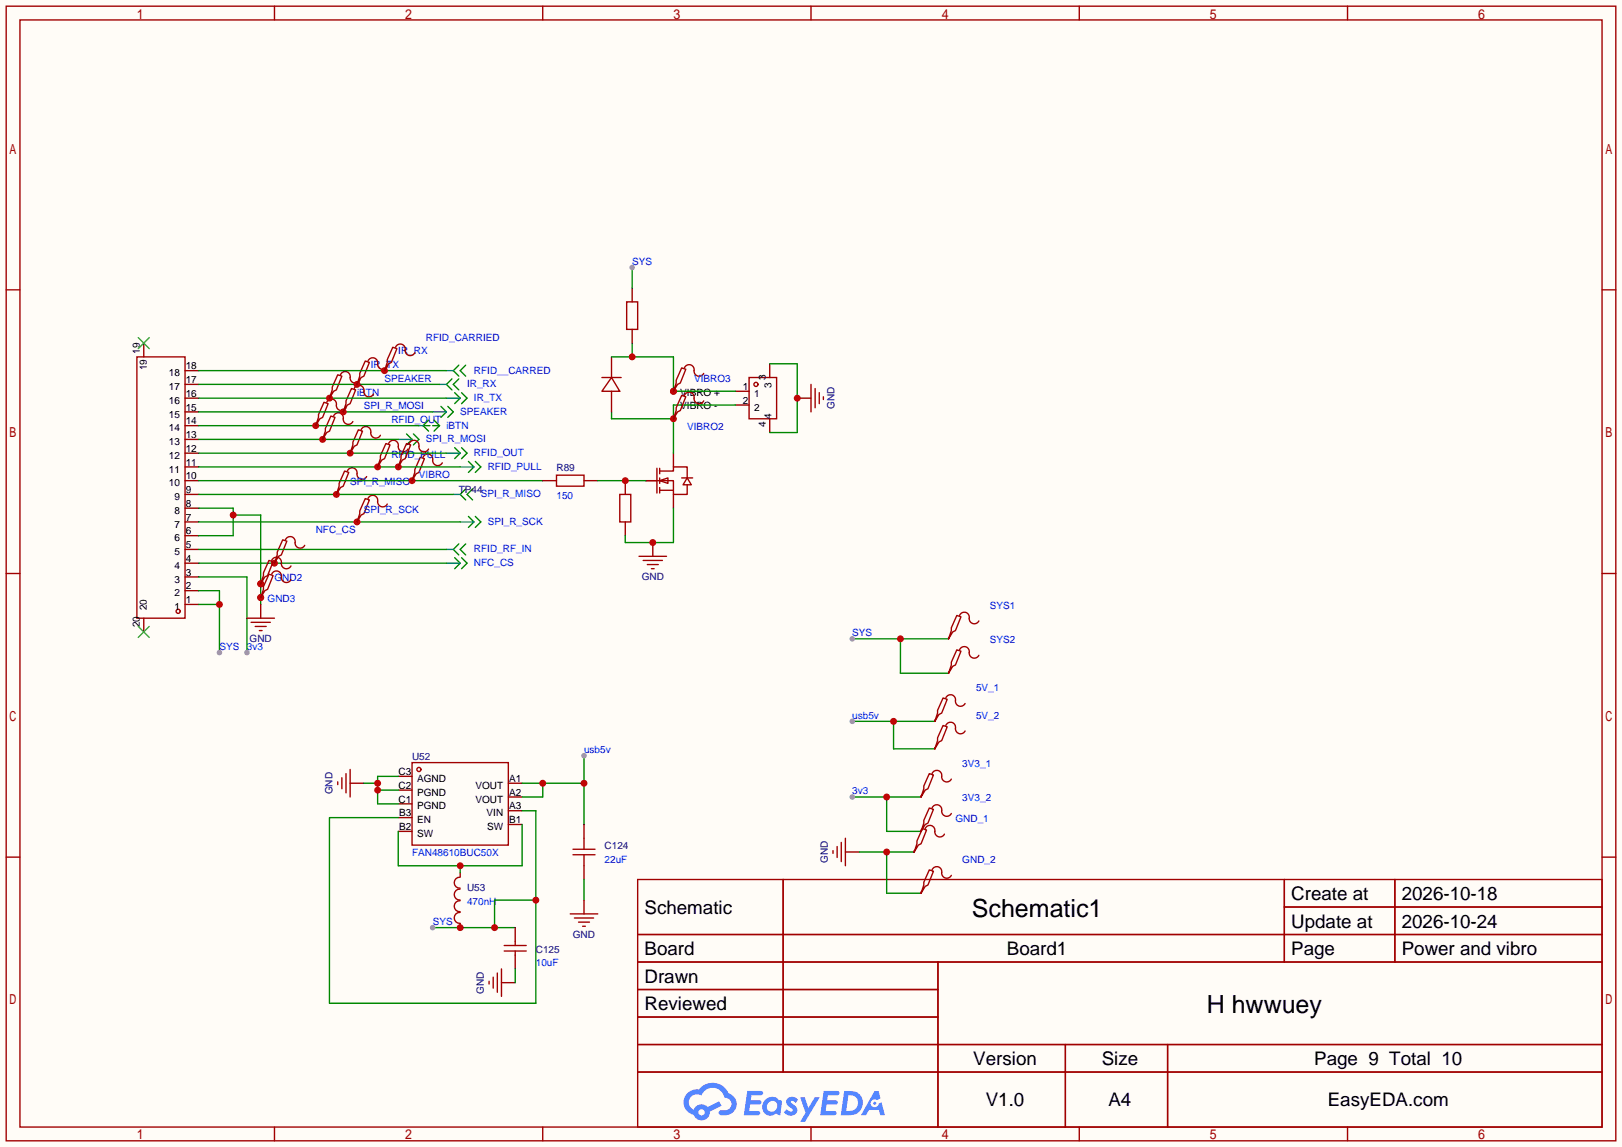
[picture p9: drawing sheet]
<svg xmlns="http://www.w3.org/2000/svg" width="299mm" height="212mm" viewBox="0 0 299 212" stroke-linecap="round" stroke-linejoin="round" font-family="sans-serif">
<path d="M0 0h299.5v211.8h-299.5z" fill="#fffcf7"/>
<g fill="none" stroke="#a10000" stroke-width=".25">
<path d="M1.1 1.1h297.2v209.6h-297.2zM3.7 3.7h292.1v204.5h-292.1zM50.7 1.1v2.6M100.2 1.1v2.6M149.7 1.1v2.6M199.3 1.1v2.6M248.8 1.1v2.6M1.1 53.5h2.6M295.8 53.5h2.5M1.1 105.9h2.6M295.8 105.9h2.5M1.1 158.3h2.6"/>
<path d="M295.8 158.3h2.5M117.7 162.4h178.1v45.8h-178.1zM117.7 172.6h178.1M117.7 177.7h178.1M144.6 162.4v35.6M173.2 177.7v30.5M237.1 162.4v15.3M237.1 167.5h58.7M257.5 162.4v15.3M117.7 182.8h55.5M117.7 192.9h178.1M117.7 187.8h55.5"/>
<path d="M117.7 198h178.1M196.7 192.9v15.3M215.6 192.9v15.3M50.7 208.2v2.5M100.2 208.2v2.5M149.7 208.2v2.5M199.3 208.2v2.5M248.8 208.2v2.5"/>
</g>
<g fill="#5487ff">
<path d="M145.5 202.8a1.3 1.3 0 0 1 1.8 .3l-.4 .6a.54 .54 0 0 0-.9-.2l.1 .2a1.58 1.58 0 0 1 1.1 1.6 1.43 1.43 0 0 1-2.5 .1l.5-.6a.64 .64 0 0 0 .5 .5 .64 .64 0 0 0 .7-.3l-.2-.2a1.6 1.6 0 0 1-1-1.6z"/>
<path d="M147.7 202.7h.9l.7 1.9 1.1-1.9h.9l-2.7 4.5h-.9l1-1.7z"/>
<path d="M138 201.5h1.6a1.31 1.31 0 0 1 1.2 .2 .4 .4 0 0 1-.3 .6h-1.8l-.1 .9h1.6a.4 .4 0 0 1 .4 .4 .4 .4 0 0 1-.4 .4h-1.7l-.2 1.2h.8a1.23 1.23 0 0 1 1.2 .2 .39 .39 0 0 1-.3 .6h-2.7z"/>
<path d="M152.1 201.5h1.6a1.32 1.32 0 0 1 1.3 .2 .39 .39 0 0 1-.4 .6h-1.7l-.2 .9h1.7a.4 .4 0 0 1 .3 .4 .4 .4 0 0 1-.4 .4h-1.7l-.2 1.2h.8a1.23 1.23 0 0 1 1.2 .2 .39 .39 0 0 1-.3 .6h-2.7z"/>
<path d="M161.5 201.5h.7l.4 1.3-.7 .4a.75 .75 0 0 0-1.1 .3 .75 .75 0 0 0 .5 1 .75 .75 0 0 0 .9-.6l.6-.3 .6 2.4h-.9l-.2-1h-1.9l-.5 1h-.9z"/>
<path d="M155.9 201.5l-.7 4.5h1.5a2.27 2.27 0 0 0 2.6-2.3 2.27 2.27 0 0 0-2.7-2.2zM156.6 202.3a1.5 1.5 0 0 1 1.8 1.5 1.5 1.5 0 0 1-1.9 1.4h-.3z"/>
<path d="M141.3 203.1a1.62 1.62 0 0 0-.4 2.1 1.62 1.62 0 0 0 2 .7l.4-.3 .3 .3 .5 .1 .3-2.5-.2-.3h-.4a1.58 1.58 0 0 0-2.5-.1zM141.9 203.6a.99 .99 0 0 1 1.6 .3 .99 .99 0 0 1-.9 1.4 .94 .94 0 0 1-1-.5 .94 .94 0 0 1 .3-1.2z"/>
<path d="M126.9 201.9a2.37 2.37 0 0 0 1.2 4 1.54 1.54 0 0 0 1.7 1 1.54 1.54 0 0 0 1.3-1.6l2.1-1.1-.5-.8-2 1.1a1.57 1.57 0 0 0-2.6 .4 1.5 1.5 0 0 1-.8-2.1 1.5 1.5 0 0 1 2.2-.5 2.23 2.23 0 0 1 2.3-1.4 2.23 2.23 0 0 1 2 1.8 1.16 1.16 0 0 1 1.2 1.1 1.16 1.16 0 0 1-1 1.3h-.7a.47 .47 0 0 0-.6 .3 .47 .47 0 0 0 .4 .6 2.23 2.23 0 0 0 2.3-.7 2.23 2.23 0 0 0 .4-2.3 2.16 2.16 0 0 0-1.3-1.1 3.2 3.2 0 0 0-5.4-.7l-1.2 .1zM129 205.4a.58 .58 0 0 1 1.1 0 .58 .58 0 0 1-1.1 0z"/>
<circle cx="161.5" cy="203.8" r=".28"/>
</g>
<g fill="none" stroke="#a10000" stroke-width=".25">
<path d="M25.3 65.9h8.9v48.3h-8.9z"/>
<circle cx="32.9" cy="112.9" r=".38"/>
</g>
<g fill="none" stroke="#870000" stroke-width=".25">
<path d="M26.5 63.4v2.5M34.2 78.6h2.5M34.2 76.1h2.5M34.2 73.5h2.5M34.2 71h2.5M34.2 68.5h2.5M34.2 98.9h2.5M34.2 96.4h2.5M34.2 93.9h2.5M34.2 91.3h2.5M34.2 88.8h2.5M34.2 86.2h2.5"/>
<path d="M34.2 83.7h2.5M34.2 81.2h2.5M26.5 114.2v2.5M34.2 111.6h2.5M34.2 109.1h2.5M34.2 106.6h2.5M34.2 104h2.5M34.2 101.5h2.5"/>
</g>
<path d="M25.5 62.4l2.1 2M27.6 62.4l-2.1 2M25.5 115.7l2.1 2M27.6 115.7l-2.1 2" fill="none" stroke="#3c3" stroke-width=".25"/>
<path d="M36.7 111.6h3.8M36.7 109.1h3.8v11.4" fill="none" stroke="#008700" stroke-width=".25"/>
<circle cx="40.5" cy="111.6" r=".63" fill="#c00"/>
<circle cx="40.5" cy="120.5" r=".51" fill="#999"/>
<path d="M36.7 106.6h8.9v13.9" fill="none" stroke="#008700" stroke-width=".25"/>
<circle cx="45.6" cy="120.5" r=".51" fill="#999"/>
<path d="M83.9 103l1.1 1-1.1 1M85.2 103l1 1-1 1" fill="none" stroke="#008000" stroke-width=".25"/>
<path d="M82.4 104h2.6" fill="none" stroke="#008080" stroke-width=".25"/>
<path d="M36.7 104h45.7" fill="none" stroke="#008700" stroke-width=".25"/>
<path d="M50.7 103.8v.2" fill="none" stroke="#870000" stroke-width=".25"/>
<circle cx="50.7" cy="104" r=".63" fill="#c00"/>
<path d="M52.2 99.7l.8 .2-1.1 2.6-.5 .2-.7 1.3 .5-1.5v-.5zM52.7 99.7a.93 .93 0 0 1 1.1-.6 .93 .93 0 0 1 .7 1.1 .94 .94 0 0 0 .7 1 .94 .94 0 0 0 1.1-.5" fill="none" stroke="#a10000" stroke-width=".25"/>
<path d="M84.7 100.5l-1 1 1 1M86 100.5l-1 1 1 1" fill="none" stroke="#008000" stroke-width=".25"/>
<path d="M82.4 101.5h1.3" fill="none" stroke="#008080" stroke-width=".25"/>
<path d="M36.7 93.9h6.4v5h-6.4M43.1 95.1h5v16.5M36.7 101.5h45.7" fill="none" stroke="#008700" stroke-width=".25"/>
<g fill="#c00">
<circle cx="43.1" cy="95.1" r=".63"/>
<circle cx="48.1" cy="107.8" r=".63"/>
<circle cx="48.1" cy="110.4" r=".63"/>
</g>
<path d="M48.1 107.6v.2M48.1 111.6v2.6" fill="none" stroke="#870000" stroke-width=".25"/>
<path d="M45.6 114.2h5.1M46.4 114.9h3.5M47.1 115.7h2M47.9 116.5h.5" fill="none" stroke="#a10000" stroke-width=".25"/>
<circle cx="48.1" cy="107.8" r=".63" fill="#c00"/>
<path d="M49.7 103.5l.7 .3-1 2.5-.5 .3-.8 1.2 .5-1.5v-.5zM50.2 103.5a.93 .93 0 0 1 1.1-.6 .93 .93 0 0 1 .6 1.1 .94 .94 0 0 0 .7 1 .94 .94 0 0 0 1.1-.5" fill="none" stroke="#a10000" stroke-width=".25"/>
<path d="M48.1 110.1v.3" fill="none" stroke="#870000" stroke-width=".25"/>
<circle cx="48.1" cy="110.4" r=".63" fill="#c00"/>
<path d="M49.7 106l.7 .3-1 2.5-.5 .3-.8 1.3 .5-1.6v-.5zM50.2 106a.93 .93 0 0 1 1.1-.5 .93 .93 0 0 1 .6 1.1 .94 .94 0 0 0 .7 .9 .94 .94 0 0 0 1.1-.4" fill="none" stroke="#a10000" stroke-width=".25"/>
<path d="M86.5 95.4l1 1-1 1M87.8 95.4l1 1-1 1" fill="none" stroke="#008000" stroke-width=".25"/>
<path d="M85 96.4h2.5" fill="none" stroke="#008080" stroke-width=".25"/>
<path d="M36.7 96.4h48.3" fill="none" stroke="#008700" stroke-width=".25"/>
<path d="M65.9 96.1v.3" fill="none" stroke="#870000" stroke-width=".25"/>
<circle cx="65.9" cy="96.4" r=".63" fill="#c00"/>
<path d="M67.4 92.1l.8 .2-1 2.6-.5 .2-.8 1.3 .5-1.5v-.5zM67.9 92.1a.93 .93 0 0 1 1.2-.6 .93 .93 0 0 1 .6 1.1 .94 .94 0 0 0 .7 1 .94 .94 0 0 0 1.1-.5" fill="none" stroke="#a10000" stroke-width=".25"/>
<path d="M86 90.3l-1 1 1 1M87.2 90.3l-1 1 1 1" fill="none" stroke="#008000" stroke-width=".25"/>
<path d="M83.7 91.3h1.3" fill="none" stroke="#008080" stroke-width=".25"/>
<path d="M36.7 91.3h47" fill="none" stroke="#008700" stroke-width=".25"/>
<path d="M62.1 91.1v.2" fill="none" stroke="#870000" stroke-width=".25"/>
<circle cx="62.1" cy="91.3" r=".63" fill="#c00"/>
<path d="M63.6 87l.8 .2-1 2.6-.5 .2-.8 1.3 .5-1.5v-.5zM64.1 87a.93 .93 0 0 1 1.2-.6 .93 .93 0 0 1 .6 1.1 .94 .94 0 0 0 .7 1 .94 .94 0 0 0 1.1-.5M102.7 87.8h5.1v2h-5.1z" fill="none" stroke="#a10000" stroke-width=".25"/>
<path d="M36.7 88.8h63.5" fill="none" stroke="#008700" stroke-width=".25"/>
<path d="M76.1 88.5v.3M100.2 88.8h2.5M107.8 88.8h2.6" fill="none" stroke="#870000" stroke-width=".25"/>
<circle cx="76.1" cy="88.8" r=".63" fill="#c00"/>
<g fill="none" stroke="#a10000" stroke-width=".25">
<path d="M77.6 84.5l.8 .2-1.1 2.5-.5 .3-.7 1.3 .5-1.6v-.5zM78.1 84.5a.93 .93 0 0 1 1.1-.6 .93 .93 0 0 1 .7 1.1 .94 .94 0 0 0 .7 1 .94 .94 0 0 0 1.1-.5M114.4 91.3h2.1v5.1h-2.1zM119.3 88.8h2M121.3 86.5v4.6M121.8 88.8h2.5v2.5h2.6v-1.8M121.8 87h2.5v-.8h2.6v2.1M121.8 88.8l1.5-.5v1zM121.8 86.5v1M121.8 88.3v1M121.8 90v1.1M121.8 90.6h2.5"/>
<path d="M125.9 88.3h2M126.9 88.3l.7 1.2h-1.5z"/>
</g>
<path d="M115.4 88.8v2.5M119.3 88.8h2.5M124.3 83.7v2.5M124.3 91.3v2.6" fill="none" stroke="#870000" stroke-width=".25"/>
<path d="M110.4 88.8h8.9" fill="none" stroke="#008700" stroke-width=".25"/>
<circle cx="115.4" cy="88.8" r=".63" fill="#c00"/>
<path d="M115.4 96.4v2.5M120.5 100.2v2.5" fill="none" stroke="#870000" stroke-width=".25"/>
<path d="M124.3 93.9v6.3h-8.9v-1.3" fill="none" stroke="#008700" stroke-width=".25"/>
<circle cx="120.5" cy="100.2" r=".63" fill="#c00"/>
<g fill="none" stroke="#a10000" stroke-width=".25">
<path d="M138.3 69.7h5.1v7.6h-5.1zM149.7 71v5.1M150.5 71.8v3.5M151.3 72.5v2M152 73.3v.5M118 102.7h5.1M118.7 103.5h3.6M119.5 104.3h2M120.3 105h.5"/>
<circle cx="139.6" cy="71" r=".38"/>
</g>
<path d="M135.8 72.3h2.5M135.8 74.8h2.5M142.1 67.2v2.5M142.1 77.3v2.6M147.2 73.5h2.5" fill="none" stroke="#870000" stroke-width=".25"/>
<path d="M142.1 67.2h5.1v12.7h-5.1" fill="none" stroke="#008700" stroke-width=".25"/>
<circle cx="147.2" cy="73.5" r=".63" fill="#c00"/>
<path d="M112.9 76.1v1.2h11.4M135.8 74.8h-11.5v8.9" fill="none" stroke="#008700" stroke-width=".25"/>
<path d="M124.3 77.1v.2" fill="none" stroke="#870000" stroke-width=".25"/>
<circle cx="124.3" cy="77.3" r=".63" fill="#c00"/>
<path d="M111.1 69.7h3.6M112.9 69.7l1.5 2.6h-3.3zM125.9 73l.7 .3-1 2.5-.5 .3-.8 1.2 .5-1.5v-.5zM126.4 73a.93 .93 0 0 1 1.1-.5 .93 .93 0 0 1 .6 1 .94 .94 0 0 0 .7 1 .94 .94 0 0 0 1.1-.5" fill="none" stroke="#a10000" stroke-width=".25"/>
<path d="M112.9 65.9v3.8M112.9 72.3v3.8" fill="none" stroke="#870000" stroke-width=".25"/>
<path d="M112.9 65.9h11.4v6.4h11.5M116.7 63.4v2.5" fill="none" stroke="#008700" stroke-width=".25"/>
<g fill="#c00">
<circle cx="124.3" cy="72.3" r=".63"/>
<circle cx="116.7" cy="65.9" r=".63"/>
</g>
<path d="M124.3 72v.3" fill="none" stroke="#870000" stroke-width=".25"/>
<circle cx="124.3" cy="72.3" r=".63" fill="#c00"/>
<path d="M115.7 55.8h2v5h-2zM125.9 67.9l.7 .3-1 2.5-.5 .3-.8 1.3 .5-1.6v-.5zM126.4 67.9a.93 .93 0 0 1 1.1-.5 .93 .93 0 0 1 .6 1.1 .94 .94 0 0 0 .7 .9 .94 .94 0 0 0 1.1-.4" fill="none" stroke="#a10000" stroke-width=".25"/>
<path d="M116.7 53.2v2.6M116.7 60.8v2.6" fill="none" stroke="#870000" stroke-width=".25"/>
<path d="M116.7 49.4v3.8" fill="none" stroke="#008700" stroke-width=".25"/>
<circle cx="116.7" cy="49.4" r=".51" fill="#999"/>
<path d="M86.5 85.2l1 1-1 1M87.8 85.2l1 1-1 1" fill="none" stroke="#008000" stroke-width=".25"/>
<path d="M85 86.2h2.5" fill="none" stroke="#008080" stroke-width=".25"/>
<path d="M36.7 86.2h48.3" fill="none" stroke="#008700" stroke-width=".25"/>
<path d="M69.7 86v.2" fill="none" stroke="#870000" stroke-width=".25"/>
<circle cx="69.7" cy="86.2" r=".63" fill="#c00"/>
<path d="M71.2 81.9l.8 .3-1 2.5-.5 .3-.8 1.2 .5-1.5v-.5zM71.8 81.9a.93 .93 0 0 1 1.1-.5 .93 .93 0 0 1 .6 1 .94 .94 0 0 0 .7 1 .94 .94 0 0 0 1.1-.5" fill="none" stroke="#a10000" stroke-width=".25"/>
<path d="M83.9 82.7l1.1 1-1.1 1M85.2 82.7l1 1-1 1" fill="none" stroke="#008000" stroke-width=".25"/>
<path d="M82.4 83.7h2.6" fill="none" stroke="#008080" stroke-width=".25"/>
<path d="M36.7 83.7h45.7" fill="none" stroke="#008700" stroke-width=".25"/>
<path d="M64.6 83.4v.3" fill="none" stroke="#870000" stroke-width=".25"/>
<circle cx="64.6" cy="83.7" r=".63" fill="#c00"/>
<path d="M66.2 79.4l.7 .2-1 2.6-.5 .2-.8 1.3 .6-1.5v-.5zM66.7 79.4a.93 .93 0 0 1 1.1-.6 .93 .93 0 0 1 .7 1.1 .94 .94 0 0 0 .6 1 .94 .94 0 0 0 1.1-.5" fill="none" stroke="#a10000" stroke-width=".25"/>
<path d="M75.1 80.1l1 1.1-1 1M76.3 80.1l1 1.1-1 1" fill="none" stroke="#008000" stroke-width=".25"/>
<path d="M73.5 81.2h2.6" fill="none" stroke="#008080" stroke-width=".25"/>
<path d="M36.7 81.2h36.8" fill="none" stroke="#008700" stroke-width=".25"/>
<path d="M59.6 80.9v.3" fill="none" stroke="#870000" stroke-width=".25"/>
<circle cx="59.6" cy="81.2" r=".63" fill="#c00"/>
<path d="M61.1 76.8l.7 .3-1 2.5-.5 .3-.7 1.3 .5-1.6v-.5zM61.6 76.8a.93 .93 0 0 1 1.1-.5 .93 .93 0 0 1 .7 1 .94 .94 0 0 0 .7 1 .94 .94 0 0 0 1.1-.4" fill="none" stroke="#a10000" stroke-width=".25"/>
<path d="M73.5 86v.2" fill="none" stroke="#870000" stroke-width=".25"/>
<circle cx="73.5" cy="86.2" r=".63" fill="#c00"/>
<path d="M75.1 81.9l.7 .3-1 2.5-.5 .3-.8 1.2 .5-1.5v-.5zM75.6 81.9a.93 .93 0 0 1 1.1-.5 .93 .93 0 0 1 .6 1 .94 .94 0 0 0 .7 1 .94 .94 0 0 0 1.1-.5" fill="none" stroke="#a10000" stroke-width=".25"/>
<path d="M78.1 78.6l1 1M78.1 78.6h1.3M79.1 77.6l-1 1M79.9 78.6h1.3M80.1 77.6l1.1 1M81.2 78.6l-1.1 1" fill="none" stroke="#008000" stroke-width=".25"/>
<path d="M77.3 78.6h.8" fill="none" stroke="#008080" stroke-width=".25"/>
<path d="M36.7 78.6h40.6" fill="none" stroke="#008700" stroke-width=".25"/>
<path d="M58.3 78.4v.2" fill="none" stroke="#870000" stroke-width=".25"/>
<circle cx="58.3" cy="78.6" r=".63" fill="#c00"/>
<path d="M59.8 74.3l.8 .2-1 2.6-.5 .2-.8 1.3 .5-1.5v-.5zM60.3 74.3a.93 .93 0 0 1 1.1-.6 .93 .93 0 0 1 .7 1.1 .94 .94 0 0 0 .7 1 .94 .94 0 0 0 1.1-.5" fill="none" stroke="#a10000" stroke-width=".25"/>
<path d="M81.4 75.1l1 1-1 1M82.7 75.1l1 1-1 1" fill="none" stroke="#008000" stroke-width=".25"/>
<path d="M79.9 76.1h2.5" fill="none" stroke="#008080" stroke-width=".25"/>
<path d="M36.7 76.1h43.2" fill="none" stroke="#008700" stroke-width=".25"/>
<path d="M63.4 75.8v.3" fill="none" stroke="#870000" stroke-width=".25"/>
<circle cx="63.4" cy="76.1" r=".63" fill="#c00"/>
<path d="M64.9 71.8l.8 .2-1.1 2.5-.5 .3-.7 1.3 .5-1.6v-.5zM65.4 71.8a.93 .93 0 0 1 1.1-.6 .93 .93 0 0 1 .7 1.1 .94 .94 0 0 0 .7 1 .94 .94 0 0 0 1.1-.5" fill="none" stroke="#a10000" stroke-width=".25"/>
<path d="M83.9 72.5l1.1 1-1.1 1M85.2 72.5l1 1-1 1" fill="none" stroke="#008000" stroke-width=".25"/>
<path d="M82.4 73.5h2.6" fill="none" stroke="#008080" stroke-width=".25"/>
<path d="M36.7 73.5h45.7" fill="none" stroke="#008700" stroke-width=".25"/>
<path d="M60.8 73.3v.2" fill="none" stroke="#870000" stroke-width=".25"/>
<circle cx="60.8" cy="73.5" r=".63" fill="#c00"/>
<path d="M62.4 69.2l.7 .3-1 2.5-.5 .3-.8 1.2 .5-1.5v-.5zM62.9 69.2a.93 .93 0 0 1 1.1-.5 .93 .93 0 0 1 .6 1 .94 .94 0 0 0 .7 1 .94 .94 0 0 0 1.1-.5" fill="none" stroke="#a10000" stroke-width=".25"/>
<path d="M83.4 70l-1 1 1 1M84.7 70l-1 1 1 1" fill="none" stroke="#008000" stroke-width=".25"/>
<path d="M81.2 71h1.2" fill="none" stroke="#008080" stroke-width=".25"/>
<path d="M36.7 71h44.5" fill="none" stroke="#008700" stroke-width=".25"/>
<path d="M65.9 70.7v.3" fill="none" stroke="#870000" stroke-width=".25"/>
<circle cx="65.9" cy="71" r=".63" fill="#c00"/>
<path d="M67.4 66.7l.8 .2-1 2.6-.5 .2-.8 1.3 .5-1.5v-.5zM67.9 66.7a.93 .93 0 0 1 1.2-.6 .93 .93 0 0 1 .6 1.1 .94 .94 0 0 0 .7 1 .94 .94 0 0 0 1.1-.5" fill="none" stroke="#a10000" stroke-width=".25"/>
<path d="M84.7 67.4l-1 1.1 1 1M86 67.4l-1 1.1 1 1" fill="none" stroke="#008000" stroke-width=".25"/>
<path d="M82.4 68.5h1.3" fill="none" stroke="#008080" stroke-width=".25"/>
<path d="M36.7 68.5h45.7" fill="none" stroke="#008700" stroke-width=".25"/>
<path d="M71 68.2v.3" fill="none" stroke="#870000" stroke-width=".25"/>
<circle cx="71" cy="68.5" r=".63" fill="#c00"/>
<g fill="none" stroke="#a10000" stroke-width=".25">
<path d="M72.5 64.1l.8 .3-1 2.5-.5 .3-.8 1.3 .5-1.6v-.5zM73 64.1a.93 .93 0 0 1 1.1-.5 .93 .93 0 0 1 .7 1 .94 .94 0 0 0 .7 1 .94 .94 0 0 0 1.1-.4M62.4 144.4v.5M63.1 143.6v2.1M63.9 142.9v3.5M64.6 142.1v5.1M76.1 140.8h17.8v15.3h-17.8z"/>
<circle cx="77.3" cy="142.1" r=".38"/>
</g>
<path d="M64.6 144.7h2.6M73.5 143.4h2.6M73.5 145.9h2.6M73.5 148.5h2.6M73.5 151h2.6M73.5 153.5h2.6M93.9 152.3h2.5M93.9 149.7h2.5M93.9 147.2h2.5M93.9 144.7h2.5" fill="none" stroke="#870000" stroke-width=".25"/>
<path d="M67.2 144.7h2.5M69.7 145.9h3.8M73.5 143.4h-3.8v5.1h3.8" fill="none" stroke="#008700" stroke-width=".25"/>
<g fill="#c00">
<circle cx="69.7" cy="144.7" r=".63"/>
<circle cx="69.7" cy="145.9" r=".63"/>
</g>
<path d="M107.8 139.6v12.7M96.4 144.7h11.4M100.2 144.7v2.5h-3.8" fill="none" stroke="#008700" stroke-width=".25"/>
<g fill="#c00">
<circle cx="100.2" cy="144.7" r=".63"/>
<circle cx="107.8" cy="144.7" r=".63"/>
</g>
<circle cx="107.8" cy="139.6" r=".51" fill="#999"/>
<path d="M105.8 157.9h4.1M105.8 156.8h4.1M107.8 154.8v2M107.8 157.9v2M84.9 164.2a1.01 1.01 0 0 0-1 1 1.01 1.01 0 0 0 1 1M84.9 166.4a1.01 1.01 0 0 0-1 1 1.01 1.01 0 0 0 1 1M84.9 162a1.01 1.01 0 0 0-1 1 1.01 1.01 0 0 0 1 1M84.9 168.5a1.01 1.01 0 0 0-1 1 1.01 1.01 0 0 0 1 1M105.3 168.8h5.1M106 169.5h3.6M106.8 170.3h2M107.6 171.1h.5" fill="none" stroke="#a10000" stroke-width=".25"/>
<path d="M107.8 152.3v2.5M107.8 159.9v2.5M85 161.2v.7M85 170.6v.7M107.8 166.2v2.6" fill="none" stroke="#870000" stroke-width=".25"/>
<path d="M85 159.9v1.3M96.4 152.3v7.6h-22.9v-6.4M107.8 162.4v3.8" fill="none" stroke="#008700" stroke-width=".25"/>
<circle cx="85" cy="159.9" r=".63" fill="#c00"/>
<path d="M96.4 149.7h2.5v35.6h-38.1v-34.3h12.7M79.9 171.3h15.2M98.9 166.2h-7.6v5.1" fill="none" stroke="#008700" stroke-width=".25"/>
<g fill="#c00">
<circle cx="85" cy="171.3" r=".63"/>
<circle cx="91.3" cy="171.3" r=".63"/>
<circle cx="98.9" cy="166.2" r=".63"/>
</g>
<circle cx="79.9" cy="171.3" r=".51" fill="#999"/>
<path d="M153.8 157.1v.5M154.6 156.3v2.1M155.3 155.6v3.5M156.1 154.8v5.1M91.8 179.7v3.6M92.6 178.9v5.1M93.1 175.6h4.1M93.1 174.6h4.1M95.1 173.9v.7M95.1 175.6v.8M90.3 181.2v.5M91.1 180.5v2" fill="none" stroke="#a10000" stroke-width=".25"/>
<path d="M156.1 157.4h2.5M95.1 171.3v2.6M95.1 176.4v2.5M92.6 181.5h2.5" fill="none" stroke="#870000" stroke-width=".25"/>
<path d="M157.4 118h17.7M166.2 118v6.3h8.9M95.1 178.9v2.6" fill="none" stroke="#008700" stroke-width=".25"/>
<circle cx="166.2" cy="118" r=".63" fill="#c00"/>
<circle cx="157.4" cy="118" r=".51" fill="#999"/>
<path d="M157.4 133.2h15.2M165 133.2v5.1h7.6" fill="none" stroke="#008700" stroke-width=".25"/>
<circle cx="165" cy="133.2" r=".63" fill="#c00"/>
<circle cx="157.4" cy="133.2" r=".51" fill="#999"/>
<path d="M157.4 147.2h12.7M163.7 147.2v6.3h6.4" fill="none" stroke="#008700" stroke-width=".25"/>
<circle cx="163.7" cy="147.2" r=".63" fill="#c00"/>
<circle cx="157.4" cy="147.2" r=".51" fill="#999"/>
<path d="M158.6 157.4h10.2M163.7 157.4v7.6h6.4" fill="none" stroke="#008700" stroke-width=".25"/>
<circle cx="163.7" cy="157.4" r=".63" fill="#c00"/>
<path d="M175.1 117.7v.3M172.6 133v.2M172.6 138v.3M175.1 124.1v.2M168.8 157.1v.3M170.1 146.9v.3M170.1 153.3v.2M170.1 164.7v.3" fill="none" stroke="#870000" stroke-width=".25"/>
<g fill="none" stroke="#a10000" stroke-width=".25">
<path d="M176.7 113.7l.7 .2-1 2.6-.5 .2-.8 1.3 .5-1.5v-.5zM177.2 113.7a.93 .93 0 0 1 1.1-.6 .93 .93 0 0 1 .6 1.1 .94 .94 0 0 0 .7 1 .94 .94 0 0 0 1.1-.5M174.1 134l.8 .2-1 2.6-.5 .2-.8 1.3 .5-1.5v-.5zM174.1 128.9l.8 .3-1 2.5-.5 .3-.8 1.2 .5-1.5v-.5zM174.6 134a.93 .93 0 0 1 1.1-.6 .93 .93 0 0 1 .7 1.1 .94 .94 0 0 0 .7 1 .94 .94 0 0 0 1.1-.5M174.6 128.9a.93 .93 0 0 1 1.1-.6 .93 .93 0 0 1 .7 1.1 .94 .94 0 0 0 .7 1 .94 .94 0 0 0 1.1-.5M176.7 120l.7 .3-1 2.5-.5 .3-.8 1.2 .5-1.5v-.5zM177.2 120a.93 .93 0 0 1 1.1-.5 .93 .93 0 0 1 .6 1 .94 .94 0 0 0 .7 1 .94 .94 0 0 0 1.1-.5M170.3 153l.8 .3-1 2.5-.6 .3-.7 1.3 .5-1.6v-.5zM170.8 153a.93 .93 0 0 1 1.1-.5 .93 .93 0 0 1 .7 1 .94 .94 0 0 0 .7 1 .94 .94 0 0 0 1.1-.4M171.6 149.2l.7 .3-1 2.5-.5 .3-.7 1.2 .5-1.5v-.5zM171.6 142.9l.7 .2-1 2.6-.5 .2-.7 1.3 .5-1.5v-.5z"/>
<path d="M172.1 149.2a.93 .93 0 0 1 1.1-.5 .93 .93 0 0 1 .7 1 .94 .94 0 0 0 .6 1 .94 .94 0 0 0 1.1-.5M172.1 142.9a.93 .93 0 0 1 1.1-.6 .93 .93 0 0 1 .7 1.1 .94 .94 0 0 0 .6 1 .94 .94 0 0 0 1.1-.5M171.6 160.7l.7 .2-1 2.5-.5 .3-.7 1.3 .5-1.6v-.5zM172.1 160.7a.93 .93 0 0 1 1.1-.6 .93 .93 0 0 1 .7 1.1 .94 .94 0 0 0 .6 1 .94 .94 0 0 0 1.1-.5"/>
</g>
<g font-size="4.6">
<text x="179.4" y="169.4">Schematic1</text>
<text x="222.8" y="187.1">H hwwuey</text>
</g>
<g font-size="3.5">
<text x="238.4" y="166.2">Create at</text>
<text x="258.8" y="166.2">2026-10-18</text>
<text x="119" y="168.8">Schematic</text>
<text x="238.4" y="171.3">Update at</text>
<text x="258.8" y="171.3">2026-10-24</text>
<text x="119" y="176.4">Board</text>
<text x="185.9" y="176.4">Board1</text>
<text x="238.4" y="176.4">Page</text>
<text x="258.8" y="176.4">Power and vibro</text>
<text x="119" y="181.5">Drawn</text>
<text x="119" y="186.6">Reviewed</text>
<text x="179.7" y="196.7">Version</text>
<text x="203.4" y="196.7">Size</text>
<text x="242.6" y="196.7">Page 9 Total 10</text>
<text x="182" y="204.3">V1.0</text>
<text x="204.7" y="204.3">A4</text>
<text x="245.1" y="204.3">EasyEDA.com</text>
</g>
<g font-size="1.8" fill="#00f">
<text x="116.7" y="48.9">SYS</text>
<text x="73.5" y="65.5">IR_RX</text>
<text x="78.6" y="62.9">RFID_CARRIED</text>
<text x="68.5" y="68">IR_TX</text>
<text x="71" y="70.5">SPEAKER</text>
<text x="86.2" y="71.5">IR_RX</text>
<text x="87.5" y="69">RFID__CARRED</text>
<text x="128.1" y="70.5">VIBRO3</text>
<text x="65.9" y="73.1">iBTN</text>
<text x="67.2" y="75.6">SPI_R_MOSI</text>
<text x="85" y="76.6">SPEAKER</text>
<text x="87.5" y="74.1">IR_TX</text>
<text x="72.3" y="78.2">RFID_OUT</text>
<text x="78.6" y="81.7">SPI_R_MOSI</text>
<text x="82.4" y="79.2">iBTN</text>
<text x="126.9" y="79.4">VIBRO2</text>
<text x="64.6" y="89.6">SPI_R_MISO</text>
<text x="72.3" y="84.5">RFID_PULL</text>
<text x="77.3" y="88.3">VIBRO</text>
<text x="87.5" y="84.2">RFID_OUT</text>
<text x="90" y="86.8">RFID_PULL</text>
<text x="67.2" y="94.7">SPI_R_SCK</text>
<text x="88.8" y="91.9">SPI_R_MISO</text>
<text x="102.7" y="92.1">150</text>
<text x="58.3" y="98.5">NFC_CS</text>
<text x="90" y="96.9">SPI_R_SCK</text>
<text x="50.7" y="107.4">GND2</text>
<text x="87.5" y="104.6">NFC_CS</text>
<text x="87.5" y="102">RFID_RF_IN</text>
<text x="49.4" y="111.2">GND3</text>
<text x="182.8" y="112.4">SYS1</text>
<text x="157.4" y="117.5">SYS</text>
<text x="182.8" y="118.8">SYS2</text>
<text x="40.5" y="120.1">SYS</text>
<text x="45.6" y="120.1">3v3</text>
<text x="180.2" y="127.7">5V_1</text>
<text x="157.4" y="132.8">usb5v</text>
<text x="180.2" y="132.8">5V_2</text>
<text x="107.8" y="139.1">usb5v</text>
<text x="177.7" y="141.7">3V3_1</text>
<text x="157.4" y="146.7">3v3</text>
<text x="177.7" y="148">3V3_2</text>
<text x="176.4" y="151.8">GND_1</text>
<text x="76.1" y="158.2">FAN48610BUC50X</text>
<text x="111.6" y="159.4">22uF</text>
<text x="177.7" y="159.4">GND_2</text>
<text x="86.2" y="167.1">470nH</text>
<text x="79.9" y="170.9">SYS</text>
<text x="98.9" y="178.5">10uF</text>
</g>
<g font-size="1.8">
<text x="25.8" y="65.3" transform="rotate(-90 25.8 65.3)">19</text>
<text x="27.1" y="68.4" transform="rotate(-90 27.1 68.4)">19</text>
<text x="31.2" y="69.5">18</text>
<text x="34.3" y="70.8">17</text>
<text x="34.3" y="68.2">18</text>
<text x="141.4" y="70.2" transform="rotate(-90 141.4 70.2)">3</text>
<text x="142.4" y="71.7" transform="rotate(-90 142.4 71.7)">3</text>
<text x="31.2" y="77.1">15</text>
<text x="31.2" y="74.6">16</text>
<text x="31.2" y="72">17</text>
<text x="34.3" y="75.8">15</text>
<text x="34.3" y="73.3">16</text>
<text x="125.6" y="75.6">VIBRO -</text>
<text x="125.6" y="73.1">VIBRO +</text>
<text x="137.1" y="72">1</text>
<text x="137.1" y="74.6">2</text>
<text x="139.2" y="73.3">1</text>
<text x="139.2" y="75.8">2</text>
<text x="142.4" y="77.3" transform="rotate(-90 142.4 77.3)">4</text>
<text x="31.2" y="82.2">13</text>
<text x="31.2" y="79.7">14</text>
<text x="34.3" y="83.5">12</text>
<text x="34.3" y="80.9">13</text>
<text x="34.3" y="78.4">14</text>
<text x="141.4" y="78.9" transform="rotate(-90 141.4 78.9)">4</text>
<text x="31.2" y="89.8">10</text>
<text x="31.2" y="87.3">11</text>
<text x="31.2" y="84.7">12</text>
<text x="34.3" y="88.5">10</text>
<text x="34.3" y="86">11</text>
<text x="32.2" y="94.9">8</text>
<text x="32.2" y="92.4">9</text>
<text x="34.3" y="93.6">8</text>
<text x="34.3" y="91.1">9</text>
<text x="32.2" y="100">6</text>
<text x="32.2" y="97.4">7</text>
<text x="34.3" y="101.2">5</text>
<text x="34.3" y="98.7">6</text>
<text x="34.3" y="96.2">7</text>
<text x="32.2" y="107.6">3</text>
<text x="32.2" y="105.1">4</text>
<text x="32.2" y="102.5">5</text>
<text x="34.3" y="106.3">3</text>
<text x="34.3" y="103.8">4</text>
<text x="27.1" y="112.7" transform="rotate(-90 27.1 112.7)">20</text>
<text x="32.2" y="112.7">1</text>
<text x="32.2" y="110.1">2</text>
<text x="34.3" y="111.4">1</text>
<text x="34.3" y="108.9">2</text>
<text x="25.8" y="115.9" transform="rotate(-90 25.8 115.9)">20</text>
<text x="73.6" y="143.2">C3</text>
<text x="73.6" y="145.7">C2</text>
<text x="73.6" y="148.2">C1</text>
<text x="77" y="144.4">AGND</text>
<text x="77" y="147">PGND</text>
<text x="77" y="149.5">PGND</text>
<text x="87.8" y="148.2">VOUT</text>
<text x="87.8" y="145.7">VOUT</text>
<text x="94" y="149.5">A3</text>
<text x="94" y="147">A2</text>
<text x="94" y="144.4">A1</text>
<text x="73.7" y="150.8">B3</text>
<text x="73.7" y="153.3">B2</text>
<text x="77" y="152">EN</text>
<text x="77" y="154.6">SW</text>
<text x="89.8" y="150.8">VIN</text>
<text x="89.9" y="153.3">SW</text>
<text x="94" y="152">B1</text>
</g>
<g font-size="1.8" fill="#000080">
<text x="154.1" y="75.6" transform="rotate(-90 154.1 75.6)">GND</text>
<text x="102.7" y="87">R89</text>
<text x="84.7" y="91.1">TP44</text>
<text x="118.5" y="107.1">GND</text>
<text x="46.1" y="118.5">GND</text>
<text x="76.1" y="140.4">U52</text>
<text x="61.4" y="146.7" transform="rotate(-90 61.4 146.7)">GND</text>
<text x="111.6" y="156.9">C124</text>
<text x="152.8" y="159.4" transform="rotate(-90 152.8 159.4)">GND</text>
<text x="86.2" y="164.5">U53</text>
<text x="105.8" y="173.1">GND</text>
<text x="98.9" y="175.9">C125</text>
<text x="89.3" y="183.5" transform="rotate(-90 89.3 183.5)">GND</text>
</g>
</svg>
